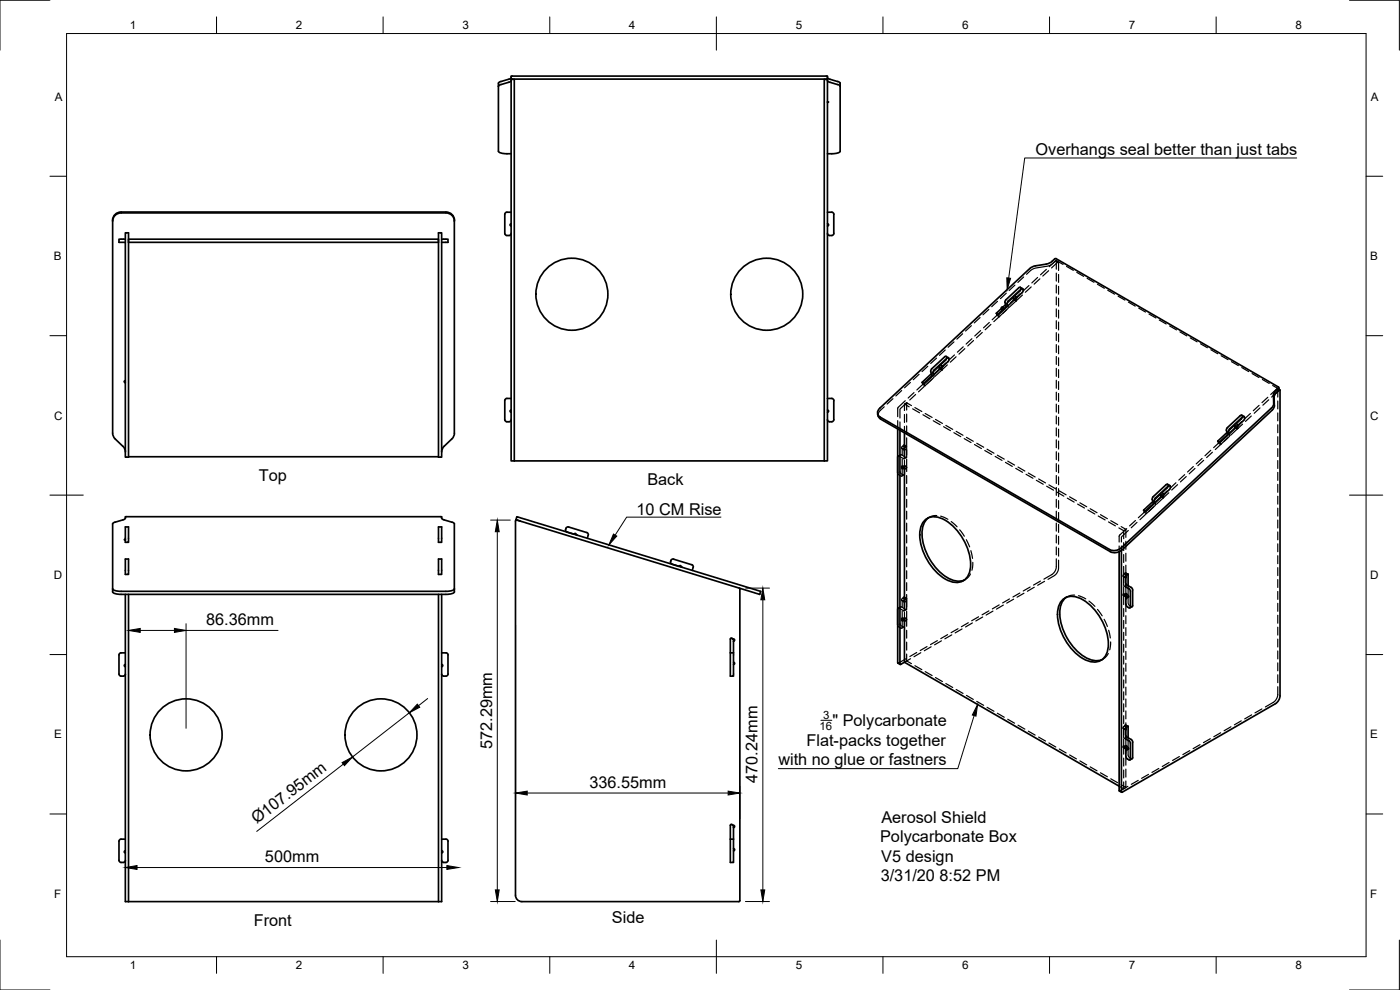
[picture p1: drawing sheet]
<svg xmlns="http://www.w3.org/2000/svg" width="420mm" height="297mm" viewBox="0 0 420 297" stroke-linecap="round" stroke-linejoin="round" font-family="sans-serif">
<!-- layer: Visible -->
<g fill="none" stroke="#000" stroke-width=".51">
<path d="M153.4 23.8h.9v114.5h-.9zM153.4 23.8h94.9v-.9l-94.6-.1-.3 .1v.9M153.4 24.2l-.4 .4-3 .9-.4 .4M153.4 23.3l-.4 .4-3 .9-.4 .4v20.4l.3 .4 .9 .2 2.6 .1M247.4 23.8h.9v114.5h-.9zM248.3 24.2l.5 .4 2.9 .9 .5 .4M248.3 23.3l.5 .4 2.9 .9 .5 .4-.1 20.4-.3 .4-.9 .2-2.6 .1M248.3 30.5l.4 .1-.4 .1M36.3 63.6h97.5a2.5 2.5 0 0 1 2.6 2.4M36.3 63.9h97.5a2.5 2.5 0 0 1 2.6 2.4M36.4 63.6a2.5 2.5 0 0 0-2.6 2.4v64l.5 1.4 2.6 2.5M36.4 63.9a2.5 2.5 0 0 0-2.6 2.4"/>
<path d="M37.6 71.8h-1.9v.9h1.9M37.6 69.9h1v67.3h-1zM38.6 71.8h93v.9h-93zM131.6 69.9h.9v67.3h-.9zM132.5 71.8h2v.9h-2M136.4 66v64M152.1 63.7h1.3M152.1 63.7l-.4 .1-.2 .5v6a1.07 1.07 0 0 0 1.9-.3M153.4 67.1l-.3 .4 .3 .3M248.3 63.7h1.3M248.3 67.1l.4 .4-.4 .3M249.6 63.7l.5 .1 .1 .5 .1 5.7a1.07 1.07 0 0 1-1.9 .3l-.1-.3"/>
<path d="M317 77.6l66.6 38.5M317 77.6l-.5 .1-1.7 1.3-4.4 .8-1.4 .8-45 41.9a1.55 1.55 0 0 0 .1 2.6M300.6 92.5l.2 .6M301.1 92.1l-.5 .1v.3M301.8 91.4l-.8 .7 .2 .6-.5 .2M305.1 89.1l.2 .1M305.3 89.2h-.3l-.2 .4-5.1 4.8-.7-.4 1.6-1.5M305.3 89.2l1.7-1.7 .1-.5-.2-.4-.5 .1-3.8 3.6a1.12 1.12 0 0 0-.1 1.5M306.9 86.6l-1-.4-4 3.7-.3 .6 .3 1.6-2.4 2.2M37.3 114.4l.3 .2M37.6 114.2l-.3 .3 .3 .3M153.4 119.6l-1.3-.1-.6 .4v6l.4 .6h.9l.4-.1 .2-.5"/>
<path d="M248.3 119.6l1.3-.1 .6 .4 .1 6a1.07 1.07 0 0 1-1.9 .2l-.1-.2M279.7 112.5l-.2 .4-2.2 2.1M282.8 109.8l.2 .1M283 109.9h-.3l-.1 .4-5.2 4.8-.7-.4 2.8-2.6M283.9 106.9l.7 .4M283.9 106.9h-.2l-4.3 4-.1 .6 .4 1.1M284.7 107.5v.8l-1.7 1.6M284.7 107.5l-.3-.2-.2 .2-3.9 3.6a1.12 1.12 0 0 0-.1 1.4M383.1 117.8l-.7 1.1v2.8M383.6 116.4l-1 1.1-.4 .7v3.2l-.6 1M383.7 116.1v.3M383.7 116.2l.2 .8"/>
<path d="M383.9 117.1l-.8 .7M383.9 117l.3 .1v91.7l-.2 .9-1.2 1.4-46 26.6M383.9 116.9l.2 .1M36.9 133.9l.6 1 .1 .7M38.6 137h93M133.3 133.9l-.6 1-.2 .7M136.4 130l-.5 1.4-2.6 2.5M153.4 123l-.3 .4 .3 .3M154.3 138.3h93.1M248.3 123l.4 .4-.4 .3M269.4 128.7v70.1l.8 .6M269.4 137.1h.1"/>
<path d="M270.1 129.1l.1 70.3 1.2-.7M271.4 129.9v7.6M271.5 134.4l-.3 .4 .2 .1-.2-.1M368 129.1l.3 1.3-2.3 2.3M368.4 128.3l-.3 .8M371.6 127.5l.1 .1M371.7 127.5h-.3l-.1 .4-5.2 4.8-.6-.3 2.8-2.6M372.7 124.6l.6 .4M372.7 124.6l-.5 .1-3.9 3.6M373.2 126.2l-1.5 1.4M373.4 125.1l.1 .2M373.5 125.1l-.4-.2-.2 .2-3.9 3.6-.3 .5 .2 1"/>
<path d="M373.5 125.3l-.3 .9M381.6 122.5l-45 41.8-1 .6-1.1 .3-1.5-.3-68.9-39.8M381.8 123.1l-45 41.9-1 .6-1.1 .2-1.5-.3-68.9-39.7-.6-.7-.3-.8M382.5 121.6l-.2 .8-.5 .7M36.9 156l-2.7 .8-.4 .4v20.4l.8 .5 1.8 .2M37.6 158.1h1v4.6h-1zM37.6 155.5l-.7 .5M131.6 158.1h.9v4.6h-.9zM132.2 155h-94.3l-.3 .1v.4M132.2 155l.4 .1 .1 .7 .6 .2M133.3 156l2.6 .8 .5 .4M136.4 157.2v20.4"/>
<path d="M155.1 156l72.6 22.3h.3l.3-.9-73.2-22.4-.3 .9 1.5 .5M155.1 156l-.4 .3v112.3a1.92 1.92 0 0 0 1.9 1.9M169.7 158.8l.2 .7 2.4 .8M170.6 158.1l5.5 1.7 .4 .3v.5M170.7 158.1l-.7 .2-.2 .5M269.4 141.8h.1M271.3 140.3l.1 .3M271.4 140.6v42.5M271.5 140.1l-.3 .4 .2 .1M277.6 156a5.5 5.5 0 0 1 7 .7 16.7 16.7 0 0 1 6.6 13.8 4.3 4.3 0 0 1-6.5 3.7 16.3 16.3 0 0 1-8.6-14.9 5.3 5.3 0 0 1 1.5-3.3zM278.6 155.4a7.1 7.1 0 0 0-1.6 7.3 16 16 0 0 0 9 11.4 4.7 4.7 0 0 0 3.4 0M346.5 150.2l.1 .7"/>
<path d="M346.8 149.4l-.3 .8M349 148.7l-5.1 4.8-.7-.4 2.8-2.6M349.5 148.3l-.3-.1-.2 .5M349.9 145.4l-3.8 3.6-.3 .8 .3 1.4-2.4 2.2M350 145.4l.4-.1 .7 .4M350.6 145.8l-3.8 3.6M350.6 145.8l.5-.1 .1 .4M350.9 146.9l-1.5 1.4-.1-.1M351.3 146l-.3 .9M33.8 176.7l.8 .5 1.8 .2M37.6 167.7h1v4.6h-1zM37.6 178.3v92.2h94.9v-92.2"/>
<path d="M37.6 161.8l-.3 .1 .3 .1M38.6 178.3v92.2M131.6 178.3v92.2M131.6 167.7h.9v4.6h-.9zM136.4 177.6l-.8 .5-1.8 .2h-97.5M136.4 176.7l-.8 .5-1.8 .2h-97.5M172.3 160.3l.4-.2 .2 .4M176.5 160.6l-.2 .9M201.3 168.2l-.1 .5 .3 .5 2.3 .7 .4-.2 .2 .4M201.3 168.2l.6-.5 5.7 1.7 .5 .6-.3 1.1M221.8 176.4l.3 .3M222 176.7v93.5"/>
<path d="M319 179.9a5.5 5.5 0 0 1 7 .7 16.7 16.7 0 0 1 6.6 13.8 4.3 4.3 0 0 1-6.6 3.7 16.3 16.3 0 0 1-8.6-14.9 5.3 5.3 0 0 1 1.6-3.3zM320 179.2a7.1 7.1 0 0 0-1.7 7.4 16 16 0 0 0 9 11.3 4.7 4.7 0 0 0 3.4 0M335.9 165.6l.1 71.7M336.5 165.1v72.5l.3 .1M337.9 178.4l-.2 .4 .4 .4-.2 .3M337.9 172.7l-.2 .5 .2 .1-.2-.1M337.9 175.1l.2 .4 1.6 .9 .2 .6M338.1 179.4l-.2 .1v1.8M338.6 172.4v3.3M338.6 172.3l-.2-.1-.5 .6v3.3l1.1 .7 .3 .6M339.2 177.4v4.7M339.9 177v4.7"/>
<path d="M36.3 195.9h1.3M36.4 195.9l-.5 .2-.2 .4v5.7l.2 .5 .5 .2M37.6 199.4l-.3 .3 .3 .3M132.5 195.9h1.6l.4 .6-.1 6-.3 .3-.9 .1-.5-.2-.2-.5M132.6 199.4l.3 .3-.3 .3M219.2 195.9v7h.9v-7M219.2 195.9v-4.2l.3-.3 .6 .4v4.1M219.2 195.9h.9M220.1 191.7l.4 .4-.4 .3M220.1 198.7l.4 .3-.4 .4M269.4 187.4h.1M269.4 182.7h.1"/>
<path d="M271.3 185.9l.1 .4M271.4 186.3v12.4M271.4 198.7l64.5 37.2M271.5 180l-.3 .4 .2 .1-.2-.1M271.5 185.7l-.3 .4 .2 .1M337.9 181.3l.2 .6 .7 .5M339.3 182.1l-.3 .3-.2-.1M339.9 181.7l-.8 .7M37.6 202.2l-.4 .6-.9 .1M337.7 218.8l.2 .1M337.9 218.4l-.2 .4 .2 .1M338.6 218v3.4"/>
<path d="M338.6 218l-.2-.1-.5 .5v3.3l.9 .6M335.9 237.3l.7 .4M337.9 224.6l.2 .4-.2 .1M337.9 224.1l-.2 .4 .2 .1M337.9 220.7l.2 .4 1.6 1 .2 .6M337.9 226.9l.2 .6 .7 .5M338.1 225l-.2 .1v1.8M338.8 222.2l.5 .8M339.2 223.1v4.6M339.3 227.7l-.3 .3h-.2M339.9 222.7v4.6M339.9 227.3l-.8 .7"/>
<path d="M36.3 251.8h1.3M36.4 251.8l-.5 .2-.2 .4v5.7l.2 .5 .5 .2M37.6 255.3l-.3 .3 .3 .3M37.6 258.1l-.4 .6-.9 .1M132.5 251.8h1.3l.6 .4 .1 5.9a1.07 1.07 0 0 1-1.9 .3l-.1-.3M132.6 255.3l.3 .3-.3 .3M219.2 251.8v7h.9v-7M219.2 251.8h.9M220.1 247.7l-.6-.4-.3 .3v4.2M220.1 247.7v4.1M220.1 247.6l.4 .4-.4 .3M220.1 254.6l.4 .3-.4 .4"/>
<path d="M222.1 270.2l-.4 .3h-65.1"/>
<circle cx="171.6" cy="88.3" r="10.8"/>
<circle cx="230.1" cy="88.3" r="10.8"/>
<circle cx="55.8" cy="220.5" r="10.8"/>
<circle cx="114.3" cy="220.5" r="10.8"/>
</g>
<g fill="#000">
<circle cx="304.8" cy="89.6" r=".25"/>
<circle cx="282.6" cy="110.3" r=".25"/>
<circle cx="371.3" cy="128" r=".25"/>
<circle cx="349" cy="148.7" r=".25"/>
<circle cx="172.9" cy="160.5" r=".25"/>
<circle cx="204.4" cy="170.1" r=".25"/>
</g>
<!-- layer: Hidden -->
<g fill="none" stroke="#000" stroke-width=".36">
<path d="M316.9 78.2l.7 .4M319 79.3l-2.1-1.1-1.9 1.5-4.8 .9-2.1 1.7M320.1 79.9l2 1.2M291.5 97.7l-1.7 1.6M294.1 95.3l-1.7 1.6M294.3 99.2l-1.8 1.6M294.8 99.7l-1.8 1.7M296.8 92.8l-1.8 1.7M296.9 96.8l-1.7 1.6M297.4 97.3l-1.7 1.6M299.2 94.6l.7 .4M299.4 90.4l-1.8 1.6"/>
<path d="M299.5 94.3l-1.7 1.6M299.7 94.4l.2 .6M300 94.9l-1.7 1.6M300.5 92.4l.2 .6M300.7 92.9l.1 .2-1.6 1.5-.2-.6M302 88l-1.8 1.6M302 93l-2.1 2M302.3 91.7l-1.1 1M302.5 91.8v.8l-1.6 1.5M304.1 89.9l.7 .4M304.1 89.2l.3 .6-1.2 1.1M304.1 89.2l.1 .2"/>
<path d="M304.1 89.2l-2.3 2.2M304.1 89.2l.7 .4M304.2 89.4l.7 .4a.24 .24 0 0 0-.2 .3 .24 .24 0 0 0 .3 .1l-.6-.4a.23 .23 0 0 1-.4-.1 .23 .23 0 0 1 .2-.3zM304.4 89.8l.6 .4M304.5 88.7l.7 .4M304.6 88.8l-.2-.1-.3 .5M304.6 88.8l.5 .3M304.6 85.5l-1.7 1.7M304.8 89.6l.1 .2M304.8 89.6l.2 .6M305 90.2l-2.1 2M306.2 88.1l-1.8 1.7"/>
<path d="M306.2 86.2l.2 .5-.1 .5-1.7 1.6M306.9 88.5l-1.9 1.7M307.2 83.1l-1.7 1.6M308.8 85.7l-1.8 1.6M309.5 86.1l-1.8 1.6M311.4 83.3l-1.7 1.6M312.1 83.7l-1.8 1.6M314 80.8l-1.7 1.7M314.7 81.2l-1.8 1.6M314.9 80l2-1.8 .1 2.6M315.6 80.4l2-1.8 .1 2.6M317 81.9v2.4"/>
<path d="M317 85.5v2.4M317 89.1v2.4M317 92.7v2.3M317 96.2v2.4M317 99.8v2.4M317.7 82.3v2.4M317.7 85.9v2.4M317.7 89.5v2.4M317.7 93.1v2.3M317.7 96.6v2.4M323.2 81.7l2 1.2M326.3 83.5l2 1.2"/>
<path d="M329.4 85.3l2 1.2M332.4 87.1l2.1 1.2M335.6 88.9l2 1.2M338.6 90.6l2.1 1.2M341.7 92.4l2.1 1.2M344.8 94.2l2.1 1.2M347.9 96l2.1 1.2M351 97.8l2.1 1.2M354.1 99.6l2.1 1.2M268 119.6l-1.8 1.6M270.6 117.2l-1.7 1.6M273.2 114.8l-1.7 1.6"/>
<path d="M274.3 117.8l-1.8 1.6M274.8 118.4l-1.8 1.6M275.8 112.3l-1.7 1.6M276.7 114.7l.2 .6M276.9 115.3l.7 .4M277.3 115l-2.1 2M277.4 115.9l-1.7 1.7M277.4 115.1l.2 .6M278.4 109.9l-1.7 1.6M279.1 113.4l-2.2 1.9M279.7 113.8l-2.1 1.9M280.2 112.5l.1 .7-2 1.9"/>
<path d="M281.1 107.4l-1.8 1.7M281.9 110.6l.6 .4M281.9 109.9v.2M281.9 109.9l.2 .7M281.9 110.1l.7 .4a.23 .23 0 0 0-.2 .3 .23 .23 0 0 0 .3 .1l-.7-.3a.23 .23 0 0 1-.3-.2 .23 .23 0 0 1 .2-.3zM282.1 110.6l.6 .3M282.1 110.6l-2.2 2M282.3 109.5l.6 .3M282.3 109.5h-.3l-.1 .4M282.3 109.5l.5 .3M282.7 110.9l-.1-.6-.7-.4-2.4 2.2M283.7 105l-1.8 1.6"/>
<path d="M283.8 108.9l-1.7 1.7M283.9 106.9l.2 .5-.1 .5-1.7 1.6M284.3 109.5l-3.7 3.4M286.3 102.6l-1.8 1.6M286.4 106.5l-1.7 1.6M286.9 107l-1.7 1.7M288.9 100.1l-1.7 1.7M289.1 104.1l-1.8 1.6M289.6 104.6l-1.8 1.6M291.7 101.6l-1.8 1.6M292.2 102.2l-1.8 1.6M317 103.4v2.4"/>
<path d="M317 107v2.3M317 110.5v2.4M317 114.1v2.4M317 117.7v2.3M317.7 100.2v2.4M317.7 103.8v2.4M317.7 107.3v2.4M317.7 110.9v2.4M317.7 114.5v2.4M317.7 118.1v2.3M357.2 101.4l2.1 1.2M360.3 103.2l2.1 1.1"/>
<path d="M363.4 104.9l2.1 1.2M366.5 106.7l2.1 1.2M369.6 108.5l2 1.2M372.7 110.3l2 1.2M375.8 112.1l2 1.2M378.9 113.9l2 1.1M380.5 119.2l-1.8 1.6M380.8 120l-1.8 1.6M381.4 118.4l2-1.8 .1 2.5M382 115.7l1.9 1.1M383.1 117.8l-1.5 1.3M383.4 116.6l.5 .3"/>
<path d="M383.9 117.1h.1M265.4 122.1l-1.6 1.6-.2 1.2M269.4 137.1l.3-.3 1.6 .9 .1-.2M269.4 126.2v2.5M270.1 126.6v2.5M270.2 136.4l-.7 .4M270.6 134.5l.7 .4M270.8 134.5v2M270.8 137.7v2M270.8 134.5l.4 .3M271 133.9l.7 .4a.26 .26 0 0 1 0-.4 .26 .26 0 0 1 .4 .1v3.3l-1.7-.9-.3 .3M271 133.9l-.2 .1a.25 .25 0 0 0-.3 .3 .25 .25 0 0 0 .3 .2"/>
<path d="M271 133.9v-.1a.24 .24 0 0 1 .1-.3 .24 .24 0 0 1 .3 .1v3.3M271.3 139.8l-.7 .4 .7 .4M271.4 133.5l.6 .4M271.4 139.8v.1a.25 .25 0 0 1-.1 .3 .25 .25 0 0 1-.3-.1l.7 .4a.29 .29 0 0 0 .4-.3 .29 .29 0 0 0-.4-.2l-.3-.2a.26 .26 0 0 0-.2 .3 .26 .26 0 0 0 .2 .3l-.1 2.1-.9-.4-.3-.7M271.4 138.1v2l-.6-.4a.26 .26 0 0 0-.3 .3 .26 .26 0 0 0 .3 .2l.2-.1M271.4 121.2v2M271.4 124.4v2.4M271.4 127.9v2M271.4 121.2l1.5 .9M271.7 140l-.7 .4-.2-.2a.25 .25 0 0 0-.3 .3 .25 .25 0 0 0 .3 .2l.6-.3M271.7 134.3l-.3 .1M271.7 120.2l-2.2 2.1-.1 2.7"/>
<path d="M271.7 139.8l-.7 .4 .7 .4M272 137.3l-.6 .4M272.1 124.2v2.4M272.1 127.8v2.4M272.1 131.4v2.4M272.1 137.7v3.8M272.1 120.8l-.7 .4M272.2 120.8l-2.1 2v2.6M273.5 121.7l-1.4-.9v2.2M273.9 122.7l2.1 1.2M274.6 122.3l2 1.2M277 124.4l2.1 1.3"/>
<path d="M277.7 124.1l2 1.2M280.1 126.2l2.1 1.2M280.8 125.8l2 1.2M283.2 128l2 1.2M283.9 127.6l2 1.2M286.3 129.8l2 1.2M287 129.4l2 1.2M289.4 131.6l2 1.2M290 131.2l2.1 1.2M292.5 133.4l2 1.2M293.1 133l2.1 1.2M295.6 135.2l2 1.2"/>
<path d="M296.2 134.8l2.1 1.2M298.7 137l2 1.1M299.3 136.6l2.1 1.2M301.8 138.7l2 1.2M302.4 138.4l2.1 1.1M317 121.2v2.4M317 124.8v2.4M317 128.4v2.4M317 132v2.3M317 135.5v2.4M317 139.1v2.4M317.7 121.6v2.4"/>
<path d="M317.7 125.2v2.4M317.7 128.8v2.4M317.7 132.3v2.4M317.7 135.9v2.4M317.7 139.5v2.4M358.1 140l-1.7 1.6M360.8 137.5l-1.8 1.7M361.2 138.1l-1.7 1.6M363.4 135.1l-1.8 1.6M363.9 135.7l-1.8 1.6M365.5 132.4l.2 .6 .6 .4-.2-.7M367.8 131l-3.6 3.3"/>
<path d="M368.5 131.4l-3.8 3.5M368.9 130.2l.1 .7-1.7 1.5M370.6 128.3l.7 .3M370.6 127.6l.1 .2M370.6 127.6l.2 .6M370.6 127.8l.7 .4-.1 .4h.3l-.9-.3zM370.8 128.2l.7 .4M370.8 128.2l-2.1 2M371 127.1l.7 .4M371.3 128l-.7-.4-2.3 2.2M371.3 128v.2M371.3 128l.2 .6"/>
<path d="M371.5 128.6l-2.2 2M371.6 127.5l-.7-.4-.3 .5M372.6 126.5l-1.8 1.7M372.7 124.6l.2 .5-.2 .5-1.6 1.6M372.9 127.3l-1.4 1.3M375.3 124.1l-1.8 1.6M375.5 124.8l-1.7 1.6M377.9 121.6l-1.8 1.6M378.1 122.4l-1.7 1.6M383.5 120.3v2.4M383.5 123.9v2.4M383.5 127.5v2.3"/>
<path d="M383.5 131v2.4M383.5 134.6v2.4M383.5 138.2v2.4M270.8 140.7l-.1 2.1-.9-.3-.4-.7M271.3 140.3l-.3 .1M271.3 142.5l-.7 .4M271.7 140.5l-.3 .1M272.1 142.7v2.4M272.1 146.2v2.4M272.1 149.8v2.4M272.1 153.4v2.4M272.1 157v2.3"/>
<path d="M278.9 155.2l-.6 .4M281.1 154.7l-1.5 .2-1 .5M282.3 154.9l2.2 .9M285.5 156.5l1.7 1.6M288 159l1.4 1.9M304.8 140.5l2.1 1.2M305.5 140.1l2.1 1.2M307.9 142.3l2.1 1.2M308.6 141.9l2.1 1.2M311 144.1l2.1 1.2M311.7 143.7l2.1 1.2M314.1 145.9l2.1 1.2"/>
<path d="M314.8 145.5l2.1 1.2M317 142.7v2.4M317 146.2v2.4M317 149.8v2.4M317 153.4v2.4M317 157v2.3M317.2 147.7l2.1 1.2M317.7 143.1v2.3M317.7 146.6v2.4M317.7 150.2v2.4M317.7 153.8v2.4M317.7 157.3v2.4"/>
<path d="M317.9 147.3l2.1 1.2M320.3 149.5l2.1 1.2M321 149.1l2 1.1M323.4 151.2l2.1 1.2M324.1 150.9l2 1.1M326.5 153l2.1 1.2M327.2 152.6l2 1.2M329.6 154.8l2.1 1.2M330.3 154.4l2 1.2M332.7 156.6l2.1 1.2M333.4 156.2l2 1.2M335.8 158.4l1.4 .8"/>
<path d="M336.5 158l1.4 .8M337.2 159.2l.7-.4v2.4M337.2 159.2v2.4M338.1 158.6l-2.1 2-.1 2M338.6 159.2l-2 1.9-.1 1.5M340.8 156.2l-1.8 1.6M341.2 156.7l-1.7 1.7M343.2 153.1l.2 .6 .7 .4M343.9 154.3l-1.8 1.6M343.9 153.5l.2 .6M345.5 151.7l-3.9 3.6M346.2 152.1l-2.1 2"/>
<path d="M346.6 150.9l.1 .8-2 1.8M348.3 149l.7 .4M348.4 148.5l.7 .4a.23 .23 0 0 0-.2 .3 .23 .23 0 0 0 .3 .1l-.9-.3zM348.5 148.9l.7 .4M348.7 147.8l.7 .4M349.2 149.3l-.2-.6-.7-.4-2.3 2.2M349.3 148.2l-.8-.3-.2 .4 .2 .6M350.3 147.3l-3.9 3.6M350.4 145.3l.2 .4-.2 .6-1.6 1.6M350.8 147.9l-3.7 3.4M352.9 144.9l-1.7 1.6M353.4 145.4l-1.8 1.6"/>
<path d="M355.5 142.4l-1.7 1.6M356 143l-1.7 1.6M358.6 140.6l-1.7 1.6M383.5 141.7v2.4M383.5 145.3v2.4M383.5 148.9v2.4M383.5 152.5v2.3M383.5 156v2.4M383.5 159.6v2.4M271 179.5l-.2 .1a.26 .26 0 0 0-.3 .3 .26 .26 0 0 0 .3 .3M271 179.5a.25 .25 0 0 1 .1-.4 .25 .25 0 0 1 .3 .1v3.3M271 179.5l.7 .3a.25 .25 0 0 1 .1-.3 .25 .25 0 0 1 .3 .1"/>
<path d="M271.4 179.1l.6 .4M271.7 179.9l-.3 .1M272.1 178.4v4.5l-1.7-.8-.3 .3M272.1 160.5v2.4M272.1 164.1v2.4M272.1 167.7v2.4M272.1 171.2v2.4M272.1 174.8v2.4M289.7 173.9l-.6 .4M290 161.9l1 2.2M291.3 172.2l-1 1.3-.9 .6M291.4 165.2l.5 2.3"/>
<path d="M292 168.7l-.3 2.4M303 179.7l-2.1 1.2M304.2 179.8l-2.1 1.2M306.1 177.9l-2.1 1.2M307.3 178l-2.1 1.2M309.2 176.1l-2.1 1.2M310.4 176.2l-2.1 1.2M312.3 174.4l-2.1 1.1M313.5 174.4l-2.1 1.2M317 167.7v2.3a2.95 2.95 0 0 1-1.3 2.4l-2.4 1.4M317 160.5v2.4M317 164.1v2.4"/>
<path d="M317.7 168.1v2.3a3.1 3.1 0 0 1-1.4 2.4l-1.8 1M317.7 160.9v2.4M317.7 164.5v2.4M320.3 179.1l-.7 .3M322.5 178.5l-1.6 .3-.9 .5M323.7 178.7l2.1 1M335.9 163.8v1.8M336.5 163.8v1.3M337.1 172.9l.6 .4M337.1 178.6l.6 .4M337.2 170v5.6l.7 .5v3.9M337.2 178.6a.26 .26 0 0 1 .4-.1 .26 .26 0 0 1 .1 .3"/>
<path d="M337.2 162.8v2.4M337.2 166.4v2.4M337.2 176.1v2M337.2 178.6v2.8M337.4 172.2l-.2 .2a.26 .26 0 0 0-.2 .2 .26 .26 0 0 0 .2 .3l.5 .3M337.4 178.5l-.2 .1M337.5 178.6l.7 .4M337.8 171.8l.7 .4M337.9 169.6v3.2v-.8a.26 .26 0 0 0-.4-.1 .26 .26 0 0 0-.1 .3l.7 .4M337.9 178.5l-.7-.4a.25 .25 0 0 0-.2 .2 .25 .25 0 0 0 .2 .3M337.9 162.4v2.4M337.9 166v2.4"/>
<path d="M338 178.1l-.7 .3M338.1 178.8l-.7-.3a.36 .36 0 0 0 .5 0 .36 .36 0 0 0 .1-.5l.6 .6a.24 .24 0 0 1 .2 .3 .24 .24 0 0 1-.2 .2v2.2l.3 .3 .9 .4M338.3 178.5l-.6 .3h.4M338.6 175.7v3a.24 .24 0 0 1-.2 .3 .24 .24 0 0 1-.3-.2M338.6 179.1l-.5 .3M338.7 179.1l-.6 .4M383.5 163.2v2.4M383.5 166.7v2.4M383.5 170.3v2.4M383.5 173.9v2.4M383.5 177.5v2.3M269.4 182.7l.3-.3 1.6 .9 .1-.2"/>
<path d="M270.2 182.1l-.7 .4M270.6 180.2l.7 .4M270.8 180.2v1.9M270.8 183.4v1.9M270.8 180.2l.4 .2M271.3 185.9l-.3 .1M271.3 185.4l-.7 .5 .7 .4M271.3 188.1l-.7 .4M271.4 185.5a.27 .27 0 0 1-.1 .3 .27 .27 0 0 1-.3-.1l.7 .4a.3 .3 0 0 0 .4-.2 .3 .3 0 0 0-.4-.3l-.3-.1a.26 .26 0 0 0-.2 .2 .26 .26 0 0 0 .2 .3l-.1 2.1-.9-.3-.3-.8M271.4 186l-.6 .4-.1 2.1-.9-.4-.4-.6M271.4 183.7v2l-.6-.4a.25 .25 0 0 0-.3 .3 .25 .25 0 0 0 .3 .3l.2-.2M271.7 185.6l-.7 .4-.2-.1a.27 .27 0 0 0-.3 .2 .27 .27 0 0 0 .3 .3"/>
<path d="M271.7 186.1l-.3 .2M271.7 185.4l-.7 .5 .7 .4M272 197.6l-2.5 1.4M272 182.9l-.6 .4M272.1 198.3l1.4 .8M272.1 183.4v4.5M272.1 189.1v2.4M272.1 192.7v2.4M272.1 196.2v2.1M273.3 197.6l-1.9 1.1 .7-.4M274.6 199.7l2 1.2M275.1 195.8l-2.1 1.2"/>
<path d="M276.4 195.8l-2.1 1.2M278.2 194l-2 1.2M279.4 194.1l-2 1.1M281.3 192.2l-2 1.2M282.5 192.3l-2 1.2M284.4 190.4l-2.1 1.2M285.6 190.5l-2 1.2M287.5 188.6l-2.1 1.2M288.7 188.7l-2 1.2M290.6 186.8l-2.1 1.3M291.8 186.9l-2 1.2M293.7 185.1l-2.1 1.2"/>
<path d="M294.9 185.1l-2 1.2M296.8 183.3l-2.1 1.2M298 183.4l-2 1.1M299.9 181.5l-2.1 1.2M301.1 181.6l-2.1 1.2M326.8 180.3l1.8 1.6M329.4 182.8l1.4 2M331.1 197.7l-.7 .4M331.4 185.8l.9 2.2M332.6 196.1l-.9 1.2-1 .6M332.7 189.1l.5 2.3M333.3 192.6l-.3 2.4"/>
<path d="M337.2 182.6v2.4M337.2 186.2v2.3M337.2 189.7v2.4M337.2 193.3v2.4M337.2 196.9v2.3M337.9 181.2v2.3M337.9 184.7v2.4M337.9 188.3v2.4M337.9 191.9v2.4M337.9 195.4v2.4M337.9 199v2.4M383.5 181v2.4"/>
<path d="M383.5 184.6v2.4M383.5 188.2v2.3M383.5 191.8v2.3M383.5 195.3v2.4M383.5 198.9v2.4M277.7 201.5l2 1.2M280.8 203.3l2 1.2M283.9 205.1l2 1.2M287 206.9l2 1.2M290 208.6l2.1 1.3M293.1 210.4l2.1 1.2M296.2 212.2l2.1 1.2"/>
<path d="M299.3 214l2.1 1.2M302.4 215.8l2.1 1.2M305.5 217.6l2.1 1.2M308.6 219.4l2.1 1.2M337.1 218.5l.6 .4M337.2 218.3v2.9l.7 .5v4.3M337.2 200.5v2.3M337.2 204v2.4M337.2 207.6v2.4M337.2 211.2v2.3M337.2 214.7v2.4M337.4 217.9l-.2 .1a.25 .25 0 0 0-.2 .3 .25 .25 0 0 0 .2 .2l.5 .3"/>
<path d="M337.8 217.5l.7 .4M337.9 217.6a.26 .26 0 0 0-.4-.1 .26 .26 0 0 0-.1 .4l.7 .4M337.9 202.6v2.4M337.9 206.2v2.3M337.9 209.7v2.4M337.9 213.3v2.4M337.9 216.9v1.5M366.3 219.9l-2 1.2M369.4 218.1l-2 1.2M372.5 216.3l-2 1.2M375.6 214.5l-2.1 1.2M378.7 212.7l-2.1 1.2"/>
<path d="M383.5 206v2.4a3.1 3.1 0 0 1-1.4 2.3l-2.3 1.4M383.5 202.5v2.3M311.7 221.2l2.1 1.1M314.8 222.9l2.1 1.2M317.9 224.7l2.1 1.2M321 226.5l2 1.2M324.1 228.3l2 1.2M327.2 230.1l2 1.2M330.3 231.9l2 1.2M333.4 233.7l2 1.2M335.9 235.9l1.3 .8M337.1 224.2l.6 .4"/>
<path d="M337.2 224.2a.26 .26 0 0 1 .4-.1 .26 .26 0 0 1 .1 .4M337.2 221.7v2M337.2 224.2v2.1M337.2 227.5v2.4M337.2 231v2.4M337.2 234.6v2.1M337.4 224.1l-.2 .1M337.5 224.2l.7 .4M337.9 234.3v2l-1.4-.9M337.9 224.1l-.7-.4a.26 .26 0 0 0-.2 .3 .26 .26 0 0 0 .2 .2M337.9 227.2v2.4M337.9 230.8v2.4"/>
<path d="M337.9 236.3l-.7 .4M338 223.7l-.7 .4M338.1 224.5l-.7-.4a.36 .36 0 0 0 .5 0 .36 .36 0 0 0 .1-.4l.6 .5a.25 .25 0 0 1 .2 .3 .25 .25 0 0 1-.2 .2l.1 2.3 1.1 .6M338.3 224.1l-.6 .4h.4M338.5 235.9l-2.6 1.4M338.6 221.4v2.9a.25 .25 0 0 1-.2 .3 .25 .25 0 0 1-.3-.1M338.6 224.7l-.5 .3M338.7 224.8l-.6 .3M341.6 234.2l-2.1 1.1M344.7 232.4l-2.1 1.1M347.8 230.6l-2.1 1.2M350.9 228.8l-2.1 1.2"/>
<path d="M353.9 227l-2 1.2M357.1 225.2l-2.1 1.2M360.2 223.4l-2.1 1.2M363.2 221.6l-2 1.2"/>
</g>
<g fill="#000">
<circle cx="300.8" cy="93.1" r=".18"/>
<circle cx="301.2" cy="92.7" r=".18"/>
<circle cx="271.4" cy="134.9" r=".18"/>
<circle cx="271.4" cy="134.4" r=".18"/>
<circle cx="271.4" cy="140.1" r=".18"/>
<circle cx="271.4" cy="140.6" r=".18"/>
<circle cx="337.9" cy="179" r=".18"/>
<circle cx="337.9" cy="178.5" r=".18"/>
<circle cx="271.4" cy="180" r=".18"/>
<circle cx="271.4" cy="186.3" r=".18"/>
<circle cx="271.4" cy="180.5" r=".18"/>
<circle cx="271.4" cy="185.7" r=".18"/>
<circle cx="337.9" cy="224.6" r=".18"/>
<circle cx="337.9" cy="224.1" r=".18"/>
</g>
<!-- layer: Border -->
<g fill="none" stroke="#000" stroke-width=".3">
<path d="M15 .1h-15v15M20 10.1h390v276.9h-390zM65 5.1v5M115 5.1v5M165 5.1v5M215 5.1v10M265 5.1v5M315 5.1v5M365 5.1v5M405 .1h15v15M15 52.9h5M410 52.9h5"/>
<path d="M15 100.7h5M410 100.7h5M15 148.6h10M405 148.6h10M15 196.4h5M410 196.4h5M15 244.2h5M410 244.2h5M0 282.1v14.9h15M65 287v5M115 287v5M165 287v5"/>
<path d="M215 282.1v9.9M265 287v5M315 287v5M365 287v5M420 282.1v14.9h-15"/>
</g>
<!-- layer: Dimensions -->
<g fill="none" stroke="#000" stroke-width=".3">
<path d="M147.2 156h5.9M149.2 159.5v107.5M223.8 176.5h7.1M228.9 180v87M38.6 190.6v.5M42.1 189.2h10.2M55.8 187.1v31.4M55.8 189.2h27.6M154.7 187.6v52.4M122.8 213.9l-17 13.2M128.4 209.6l-2.8 2.1M103 229.3l-26 20.2"/>
<path d="M158.2 237.9h60.3M222 236v9.7M41.1 260.3h93M147.2 270.5h7.4M223.7 270.5h7.2"/>
</g>
<path d="M149.2 156l.6 3.5h-1.1zM228.9 176.5l.6 3.5h-1.2zM38.6 189.2l3.5-.6v1.1zM52.3 188.6l3.5 .6-3.5 .5zM125.2 211.3l.8 .9-3.2 1.7zM102.7 228.8l3.1-1.7-2.4 2.6zM154.7 237.9l3.5-.5v1.1zM218.5 237.4l3.5 .5-3.5 .6zM37.6 260.3l3.5-.6v1.2zM134.1 259.7l3.5 .6-3.5 .6zM148.7 267h1.1l-.6 3.5zM228.3 267h1.2l-.6 3.5z" fill="#000" stroke="#000" stroke-width=".3"/>
<!-- layer: Annotations -->
<path d="M302.2 83.3l1.1 .2-1 3.4zM184.1 160.2l1 .7-2.4 2.6zM293.4 211.4l-.5 3.5-1.1-.4z" fill="#000" stroke="#000" stroke-width=".3"/>
<path d="M389.1 47.4h-81.6l-4.8 36M216.4 155.2h-28.3l-3.5 5.4M246.4 216.1h3.2M292.4 214.7l-5 15.9h-53.8" fill="none" stroke="#000" stroke-width=".3"/>
<g font-size="4.9">
<text x="310.8" y="46.4">Overhangs seal better than just tabs</text>
<text x="77.7" y="144.2">Top</text>
<text x="194.3" y="145.4">Back</text>
<text x="191" y="154.5">10 CM Rise</text>
<text x="61.9" y="187.6">86.36mm</text>
<text x="249.8" y="217.9">&quot; Polycarbonate</text>
<text x="147.7" y="224.8" transform="rotate(-90 147.7 224.8)">572.29mm</text>
<text x="242" y="223.7">Flat-packs together</text>
<text x="233.6" y="229.6">with no glue or fastners</text>
<text x="176.9" y="236.4">336.55mm</text>
<text x="227.4" y="234.9" transform="rotate(-90 227.4 234.9)">470.24mm</text>
<text x="77.1" y="247.4" transform="rotate(-38 77.1 247.4)">Ø107.95mm</text>
<text x="264.5" y="246.9">Aerosol Shield</text>
<text x="264.1" y="252.8">Polycarbonate Box</text>
<text x="79.5" y="258.7">500mm</text>
<text x="264.5" y="258.6">V5 design</text>
<text x="264.3" y="264.5">3/31/20 8:52 PM</text>
<text x="76.2" y="277.7">Front</text>
<text x="183.6" y="276.8">Side</text>
</g>
<g font-size="3.5">
<text x="39" y="8.8">1</text>
<text x="88.8" y="8.8">2</text>
<text x="138.8" y="8.8">3</text>
<text x="188.7" y="8.8">4</text>
<text x="238.8" y="8.8">5</text>
<text x="288.7" y="8.8">6</text>
<text x="338.8" y="8.8">7</text>
<text x="388.8" y="8.8">8</text>
<text x="16.4" y="30.2">A</text>
<text x="411.4" y="30.2">A</text>
<text x="16.2" y="78">B</text>
<text x="411.2" y="78">B</text>
<text x="16.2" y="125.9">C</text>
<text x="411.2" y="125.9">C</text>
<text x="16.2" y="173.7">D</text>
<text x="411.2" y="173.7">D</text>
<text x="16.2" y="221.6">E</text>
<text x="411.2" y="221.6">E</text>
<text x="16.2" y="269.4">F</text>
<text x="411.2" y="269.4">F</text>
<text x="39" y="290.8">1</text>
<text x="88.8" y="290.8">2</text>
<text x="138.8" y="290.8">3</text>
<text x="188.7" y="290.8">4</text>
<text x="238.8" y="290.8">5</text>
<text x="288.7" y="290.8">6</text>
<text x="338.8" y="290.8">7</text>
<text x="388.8" y="290.8">8</text>
</g>
<g font-size="3.4">
<text x="247.1" y="215.7">3</text>
<text x="246" y="219">16</text>
</g>
</svg>
